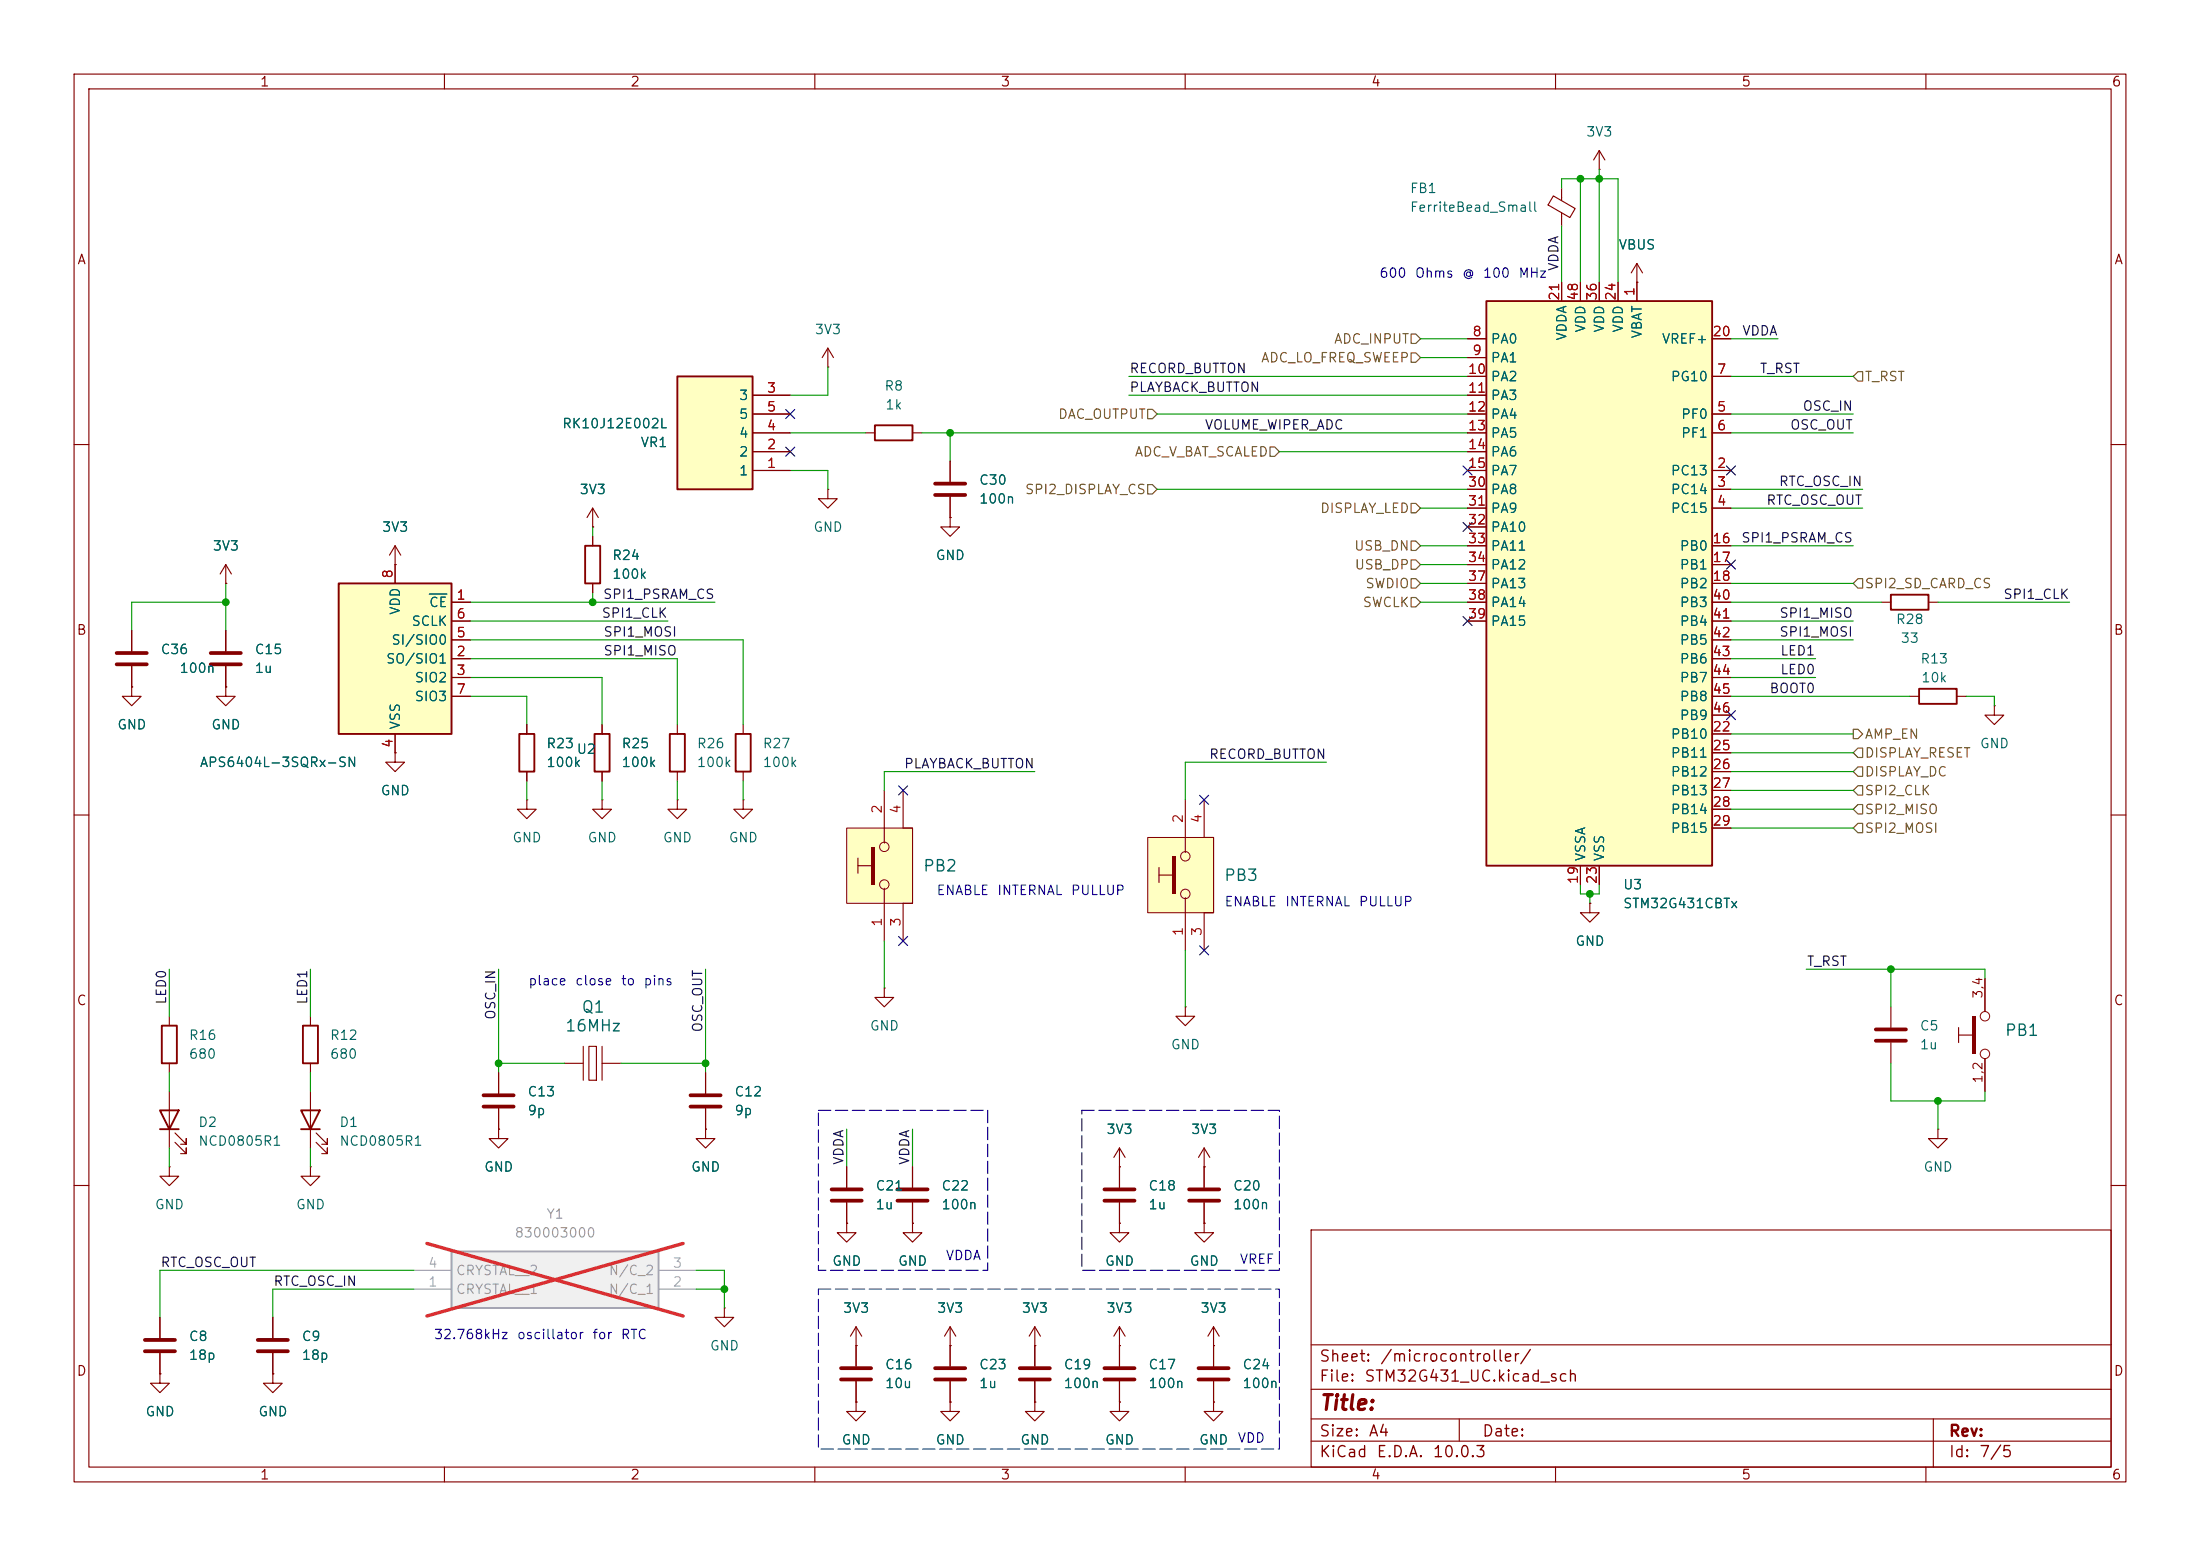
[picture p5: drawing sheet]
<svg xmlns="http://www.w3.org/2000/svg" width="297mm" height="210mm" viewBox="0 0 297 210" stroke-linecap="round" stroke-linejoin="round" font-family="sans-serif">
<g fill="none" stroke="#840000" stroke-width=".15">
<path d="M10 10h277v190h-277zM12 12h273v186h-273zM60 10v2M110 10v2M160 10v2M210 10v2M260 10v2M10 60h2M30.5 78.7h.1M30.5 76.2v2.5M30.5 76.2l-.8 1.3M30.5 76.2l.7 1.3"/>
<path d="M53.3 76.2h.1M53.3 73.7l-.7 1.2M53.3 73.7l.8 1.2M53.3 73.7v2.5M285 60h2M30.5 85.1v2.8M30.5 89.9v2.8M10 110h2M285 110h2M22.9 157.5v1.3h1.2l-1.2 1.2-1.3-1.2h1.3M22.9 157.5h.1M95.2 152.4v1.3h1.3l-1.3 1.2-1.2-1.2h1.2"/>
<path d="M95.2 152.4h.1M95.2 144.8v2.8M95.2 149.6v2.8M10 160h2M97.8 176.5v1.3h1.3l-1.3 1.3-1.3-1.3h1.3M97.8 176.5h.1M114.3 165.1v1.3h1.3l-1.3 1.2-1.3-1.2h1.3M114.3 165.1h.1M177 166h108v32h-108zM285 160h2M60 198v2M110 198v2"/>
<path d="M160 198v2M177 194.5h108M177 191.5h108M177 187.5h108M177 181.5h108M197 191.5v3M210 198v2M260 198v2M261 191.5v6.5"/>
</g>
<path d="M28.4 89.7h4.1M28.4 88.1h4.1M93.2 149.4h4.1M93.2 147.8h4.1" fill="none" stroke="#840000" stroke-width=".51"/>
<path d="M45.7 78.7h15.3v20.4h-15.3z" fill="#ffffc2"/>
<path d="M118.1 57.4h5.1v2h-5.1zM45.7 78.7h15.3v20.4h-15.3zM70.1 99.1h2v5h-2zM21.8 138.4h2.1v5.1h-2.1zM40.9 138.4h2v5.1h-2zM21.6 149.9h2.5l-1.2 2.5zM21.6 152.4h2.5M40.6 149.9h2.6l-1.3 2.5zM40.6 152.4h2.6" fill="none" stroke="#840000" stroke-width=".25"/>
<g fill="none" stroke="#840000" stroke-width=".15">
<path d="M116.8 58.4h1.3M123.2 58.4h1.3M53.3 76.2v2.5M111.8 66v1.3h1.2l-1.2 1.3-1.3-1.3h1.3M111.8 66h.1M30.5 92.7v1.3h1.2l-1.2 1.3-1.3-1.3h1.3M30.5 92.7h.1M53.3 99.1v2.5M61 81.3h2.5M61 88.9h2.5M61 91.4h2.5M61 86.4h2.5"/>
<path d="M61 83.8h2.5M61 94h2.5M71.1 97.8v1.3M53.3 101.6v1.3h1.3l-1.3 1.2-1.2-1.2h1.2M53.3 101.6h.1M71.1 104.1v1.3M81.3 108v1.2h1.2l-1.2 1.3-1.3-1.3h1.3M81.3 108h.1M91.4 108v1.2h1.3l-1.3 1.3-1.2-1.3h1.2M91.4 108h.1M22.9 137.2v1.2M41.9 137.2v1.2"/>
<path d="M160 135.9v1.3h1.3l-1.3 1.2-1.3-1.2h1.3M160 135.9h.1M255.3 135.9v2.8M22.9 143.5v1.3M22.9 147.3v7.6M23.6 154.2l1.5 1.5v-.8v.8h-.7M23.6 152.9l1.5 1.5v-.7v.7h-.7M41.9 157.5v1.3h1.3l-1.3 1.2-1.3-1.2h1.3M41.9 157.5h.1M41.9 143.5v1.3M41.9 147.3v7.6M42.7 154.2l1.5 1.5v-.8v.8h-.8"/>
<path d="M42.7 152.9l1.5 1.5v-.7v.7h-.8M67.3 152.4v1.3h1.3l-1.3 1.2-1.3-1.2h1.3M67.3 152.4h.1M151.1 157.5h.1M151.1 154.9l-.7 1.3M151.1 154.9l.8 1.3M151.1 154.9v5.4M162.6 157.5h.1M162.6 154.9l-.8 1.3M162.6 154.9l.7 1.3M162.6 154.9v5.4M255.3 140.7v2.8"/>
<path d="M21.6 177.8v2.8M36.8 177.8v2.8M128.3 179.1l-.8 1.2M128.3 179.1l.7 1.2M128.3 179.1v5.3M139.7 179.1l-.8 1.2M139.7 179.1l.8 1.2M139.7 179.1v2.5M151.1 165.1v1.3h1.3l-1.3 1.2-1.2-1.2h1.2M151.1 165.1h.1M151.1 162.3v2.8M162.6 165.1v1.3h1.2l-1.2 1.2-1.3-1.2h1.3"/>
<path d="M162.6 165.1h.1M162.6 162.3v2.8M21.6 185.4v1.3h1.3l-1.3 1.3-1.3-1.3h1.3M21.6 185.4h.1M21.6 182.6v2.8M36.8 185.4v1.3h1.3l-1.3 1.3-1.2-1.3h1.2M36.8 185.4h.1M36.8 182.6v2.8M128.3 181.6h.1M128.3 186.4v2.8M139.7 181.6h.1"/>
</g>
<path d="M58 80.2h2.3" fill="none" stroke="#006464" stroke-width=".15"/>
<path d="M253.2 138.9h4.1M253.2 140.5h4.1M149.1 162.1h4.1M149.1 160.5h4.1M160.5 162.1h4.1M160.5 160.5h4.1M19.6 182.4h4M19.6 180.8h4M34.8 182.4h4.1M34.8 180.8h4.1M126.2 186.2h4.1M126.2 184.7h4.1" fill="none" stroke="#840000" stroke-width=".51"/>
<path d="M61 168.9h27.9v7.6h-27.9z" fill="#f0f0f0"/>
<path d="M61 168.9h27.9v7.6h-27.9z" fill="none" stroke="#a1a1a1" stroke-width=".25"/>
<path d="M55.9 174h5.1M55.9 171.5h5.1M88.9 174h5.1M88.9 171.5h5.1" fill="none" stroke="#a1a1a1" stroke-width=".15"/>
<path d="M57.6 167.8l34.6 9.8M92.2 167.8l-34.6 9.8" fill="none" stroke="#e12e31" stroke-width=".46"/>
<path d="M65.3 149.4h4M65.3 147.8h4" fill="none" stroke="#840000" stroke-width=".51"/>
<g fill="none" stroke="#840000" stroke-width=".15">
<path d="M111.8 49.5h.1M111.8 47l-.8 1.3M111.8 47l.7 1.3M111.8 47v2.5M91.4 97.8v1.3M100.3 97.8v1.3M91.4 104.1v1.3M100.3 108v1.2h1.3l-1.3 1.3-1.2-1.3h1.2M100.3 108h.1M100.3 104.1v1.3M214.6 121.9v1.3h1.3l-1.3 1.3-1.2-1.3h1.2M214.6 121.9h.1"/>
<path d="M67.3 144.8v2.8M67.3 149.6v2.8M76.2 143.5h2.5M78.7 141.2v4.6M79.5 141.2h1v4.6h-1zM81.3 141.2v4.6M81.3 143.5h2.5M261.6 152.4v1.3h1.3l-1.3 1.2-1.3-1.2h1.3M261.6 152.4h.1M115.6 179.1l-.8 1.2M115.6 179.1l.7 1.2M115.6 179.1v2.5"/>
<path d="M115.6 181.6h.1M115.6 189.2v1.3h1.2l-1.2 1.3-1.3-1.3h1.3M115.6 189.2h.1M128.3 189.2v1.3h1.2l-1.2 1.3-1.3-1.3h1.3M128.3 189.2h.1"/>
</g>
<path d="M90.4 99.1h2.1v5h-2.1zM99.3 99.1h2v5h-2z" fill="none" stroke="#840000" stroke-width=".25"/>
<path d="M114.3 111.8h8.9v10.1h-8.9z" fill="#ffffc2"/>
<path d="M115.8 116.8h2.1M115.8 115.8v2.1M119.4 119.9v2M121.9 111.8h1.3v10.1h-1.3" fill="none" stroke="#840000" stroke-width=".15"/>
<circle cx="119.4" cy="119.4" r=".63" fill="none" stroke="#840000" stroke-width=".14"/>
<path d="M117.6 114.3h.5v5.1h-.5z" fill="#840000"/>
<circle cx="119.4" cy="114.3" r=".63" fill="none" stroke="#840000" stroke-width=".14"/>
<path d="M119.4 106.7v7.1M121.9 106.7v5.1M119.4 121.9v5.1M121.9 121.9v5.1" fill="none" stroke="#840000" stroke-width=".15"/>
<path d="M114.3 111.8h8.9v10.1h-8.9z" fill="none" stroke="#800000" stroke-width=".14"/>
<path d="M154.9 113h8.9v10.2h-8.9z" fill="#ffffc2"/>
<path d="M156.5 118.1h2M156.5 117.1v2M162.6 113h1.2v10.2h-1.2M160 121.2v2" fill="none" stroke="#840000" stroke-width=".15"/>
<circle cx="160" cy="120.6" r=".63" fill="none" stroke="#840000" stroke-width=".14"/>
<path d="M158.2 115.6h.5v5.1h-.5z" fill="#840000"/>
<circle cx="160" cy="115.6" r=".63" fill="none" stroke="#840000" stroke-width=".14"/>
<path d="M221 38.1h.1M221 35.6l-.8 1.2M221 35.6l.7 1.2M221 35.6v2.5M257.8 94h1.3M264.2 94h1.2M160 108v7.1M162.6 108v5M119.4 133.4v1.2h1.2l-1.2 1.3-1.3-1.3h1.3M119.4 133.4h.1M160 123.2v5.1M162.6 123.2v5.1" fill="none" stroke="#840000" stroke-width=".15"/>
<path d="M154.9 113h8.9v10.2h-8.9z" fill="none" stroke="#800000" stroke-width=".14"/>
<path d="M259.1 93h5.1v2h-5.1z" fill="none" stroke="#840000" stroke-width=".25"/>
<path d="M91.4 50.8h10.2v15.2h-10.2z" fill="#ffffc2"/>
<path d="M91.4 50.8h10.2v15.2h-10.2zM255.3 80.3h5v2h-5z" fill="none" stroke="#840000" stroke-width=".25"/>
<g fill="none" stroke="#840000" stroke-width=".15">
<path d="M209.7 26.4l2.9 1.7-.7 1.3-2.9-1.7zM210.8 25.4v1.7M210.8 28.7v1.8M215.9 22.9h.1M215.9 20.3l-.8 1.3M215.9 20.3l.8 1.3M215.9 20.3v2.6M101.6 53.3h5.1M101.6 58.4h5.1M101.6 55.9h5.1M101.6 63.5h5.1M101.6 61h5.1"/>
<path d="M254 81.3h1.3M260.3 81.3h1.3M151.1 179.1l-.7 1.2M151.1 179.1l.8 1.2M151.1 179.1v5.3M151.1 181.6h.1M151.1 186.4v2.8"/>
</g>
<path d="M149.1 186.2h4.1M149.1 184.7h4.1" fill="none" stroke="#840000" stroke-width=".51"/>
<path d="M200.7 40.6h30.4v76.2h-30.4z" fill="#ffffc2"/>
<path d="M200.7 40.6h30.4v76.2h-30.4z" fill="none" stroke="#840000" stroke-width=".25"/>
<g fill="none" stroke="#840000" stroke-width=".15">
<path d="M210.8 38.1v2.5M213.4 38.1v2.5M215.9 38.1v2.5M218.4 38.1v2.5M221 38.1v2.5M198.1 55.9h2.6M198.1 58.4h2.6M198.1 50.8h2.6M198.1 45.7h2.6M198.1 48.3h2.6M198.1 53.3h2.6M231.1 55.9h2.6"/>
<path d="M231.1 58.4h2.6M231.1 50.8h2.6M231.1 45.7h2.6M198.1 63.5h2.6M198.1 66h2.6M198.1 68.6h2.6M198.1 61h2.6M198.1 73.7h2.6M198.1 76.2h2.6M198.1 78.7h2.6M198.1 71.1h2.6M231.1 63.5h2.6"/>
<path d="M231.1 66h2.6M231.1 68.6h2.6M231.1 73.7h2.6M231.1 76.2h2.6M231.1 78.7h2.6M198.1 81.3h2.6M198.1 83.8h2.6M231.1 99.1h2.6M231.1 81.3h2.6M231.1 83.8h2.6M231.1 86.4h2.6M231.1 88.9h2.6"/>
<path d="M231.1 91.4h2.6M231.1 94h2.6M231.1 96.5h2.6M213.4 116.8v2.6M215.9 116.8v2.6M231.1 101.6h2.6M231.1 104.1h2.6M231.1 106.7h2.6M231.1 109.2h2.6M231.1 111.8h2.6M264.4 139.7h2M264.4 138.7v2"/>
</g>
<circle cx="268" cy="142.2" r=".63" fill="none" stroke="#840000" stroke-width=".14"/>
<path d="M266.2 137.2h.5v5h-.5z" fill="#840000"/>
<circle cx="268" cy="137.2" r=".63" fill="none" stroke="#840000" stroke-width=".14"/>
<g fill="none" stroke="#840000" stroke-width=".15">
<path d="M210.8 38.1v2.5M213.4 38.1v2.5M215.9 38.1v2.5M218.4 38.1v2.5M221 38.1h.1M221 38.1v2.5M101.6 53.3h5.1M101.6 58.4h5.1M101.6 55.9h5.1M198.1 53.3h2.6M198.1 58.4h2.6M198.1 55.9h2.6"/>
<path d="M198.1 50.8h2.6M198.1 45.7h2.6M198.1 48.3h2.6M231.1 58.4h2.6M231.1 55.9h2.6M231.1 50.8h2.6M231.1 45.7h2.6M30.5 78.7h.1M53.3 76.2h.1M53.3 76.2v2.5M80 71.1h.1M80 68.6l-.8 1.3"/>
<path d="M80 68.6l.8 1.3M80 68.6v2.5M80 72.4v1.3M80 78.7v1.3M101.6 63.5h5.1M101.6 61h5.1M128.3 69.9v1.2h1.2l-1.2 1.3-1.3-1.3h1.3M128.3 69.9h.1M128.3 62.2v2.8M128.3 67.1v2.8M198.1 63.5h2.6M198.1 61h2.6"/>
<path d="M198.1 66h2.6M198.1 68.6h2.6M198.1 73.7h2.6M198.1 76.2h2.6M198.1 78.7h2.6M198.1 71.1h2.6M231.1 63.5h2.6M231.1 66h2.6M231.1 68.6h2.6M231.1 73.7h2.6M231.1 76.2h2.6M231.1 78.7h2.6"/>
<path d="M17.8 92.7v1.3h1.2l-1.2 1.3-1.3-1.3h1.3M17.8 92.7h.1M17.8 85.1v2.8M17.8 89.9v2.8M30.5 92.7h.1M30.5 85.1v2.8M30.5 89.9v2.8M53.3 99.1v2.5M61 81.3h2.5M61 88.9h2.5M61 91.4h2.5M61 86.4h2.5"/>
<path d="M61 83.8h2.5M61 94h2.5M71.1 97.8v1.3M81.3 97.8v1.3M198.1 81.3h2.6M198.1 83.8h2.6M231.1 81.3h2.6M231.1 88.9h2.6M231.1 91.4h2.6M231.1 86.4h2.6M231.1 83.8h2.6M231.1 94h2.6"/>
<path d="M231.1 99.1h2.6M231.1 96.5h2.6M269.2 95.3v1.2h1.3l-1.3 1.3-1.2-1.3h1.2M269.2 95.3h.1M53.3 101.6h.1M71.1 108v1.2h1.3l-1.3 1.3-1.3-1.3h1.3M71.1 108h.1M71.1 104.1v1.3M81.3 104.1v1.3M213.4 116.8v2.6M215.9 116.8v2.6M231.1 101.6h2.6"/>
<path d="M231.1 104.1h2.6M231.1 106.7h2.6M231.1 109.2h2.6M231.1 111.8h2.6M214.6 121.9h.1M268 132.1v4.4M67.3 152.4h.1M67.3 144.8v2.8M67.3 149.6v2.8M95.2 152.4h.1M95.2 144.8v2.8M95.2 149.6v2.8"/>
<path d="M114.3 157.5v2.8M123.2 157.5v2.8M151.1 157.5h.1M151.1 157.5v2.8M162.6 157.5h.1M162.6 157.5v2.8M268 142.9v4.4M21.6 177.8v2.8M36.8 177.8v2.8M114.3 165.1h.1M114.3 162.3v2.8M123.2 165.1v1.3h1.3l-1.3 1.2-1.3-1.2h1.3"/>
<path d="M123.2 165.1h.1M123.2 162.3v2.8M151.1 165.1h.1M151.1 162.3v2.8M162.6 165.1h.1M162.6 162.3v2.8M163.8 179.1l-.7 1.2M163.8 179.1l.8 1.2M163.8 179.1v5.3M21.6 185.4h.1M21.6 182.6v2.8M36.8 185.4h.1"/>
<path d="M36.8 182.6v2.8M115.6 181.6h.1M115.6 189.2h.1M115.6 181.6v2.8M115.6 186.4v2.8M128.3 181.6h.1M128.3 189.2h.1M128.3 181.6v2.8M128.3 186.4v2.8M139.7 189.2v1.3h1.3l-1.3 1.3-1.3-1.3h1.3M139.7 189.2h.1M139.7 181.6h.1"/>
<path d="M139.7 181.6v2.8M139.7 186.4v2.8M151.1 189.2v1.3h1.3l-1.3 1.3-1.2-1.3h1.2M151.1 189.2h.1M151.1 181.6h.1M151.1 181.6v2.8M151.1 186.4v2.8M163.8 181.6h.1M163.8 189.2v1.3h1.3l-1.3 1.3-1.2-1.3h1.2M163.8 189.2h.1M163.8 186.4v2.8"/>
</g>
<g fill="none" stroke="#840000" stroke-width=".51">
<path d="M126.2 66.8h4.1M126.2 65.3h4.1M15.7 89.7h4.1M15.7 88.1h4.1M112.3 162.1h4M112.3 160.5h4M121.2 162.1h4M121.2 160.5h4M113.5 186.2h4.1M113.5 184.7h4.1M137.7 186.2h4M137.7 184.7h4"/>
<path d="M161.8 186.2h4.1M161.8 184.7h4.1"/>
</g>
<path d="M79 73.7h2v5h-2zM80.3 99.1h2v5h-2z" fill="none" stroke="#840000" stroke-width=".25"/>
<g fill="none" stroke="#725600" stroke-width=".15">
<path d="M154.9 55.2h.7l.6 .7-.6 .6h-.7zM190.5 45.1h.6l.7 .6-.7 .7h-.6zM190.5 47.6h.6l.7 .7-.7 .6h-.6zM250.2 50.8l.6-.6h.7v1.2h-.7zM154.9 65.4h.7l.6 .6-.6 .7h-.7zM171.4 60.3h.7l.6 .7-.6 .6h-.7zM190.5 73h.6l.7 .7-.7 .6h-.6zM190.5 67.9h.6l.7 .7-.7 .6h-.6zM190.5 78.1h.6l.7 .6-.7 .7h-.6zM190.5 75.6h.6l.7 .6-.7 .6h-.6zM250.8 78.1h.7v1.3h-.7l-.6-.7zM190.5 80.6h.6l.7 .7-.7 .6h-.6z"/>
<path d="M250.2 98.4h.6l.7 .7-.7 .6h-.6zM250.2 111.8l.6-.7h.7v1.3h-.7zM250.2 106.7l.6-.7h.7v1.3h-.7zM250.8 101h.7v1.2h-.7l-.6-.6zM250.8 103.5h.7v1.3h-.7l-.6-.7zM250.8 108.6h.7v1.3h-.7l-.6-.7z"/>
</g>
<g fill="none" stroke="#009600" stroke-width=".15">
<path d="M210.8 25.4v-1.3h7.6v14M210.8 30.5v7.6M213.4 24.1v14M215.9 22.9v15.2M106.7 58.4h10.1M111.8 49.5v3.8h-5.1M124.5 58.4h73.6M128.3 58.4v3.8M152.4 53.3h45.7M152.4 50.8h45.7M156.2 55.9h41.9M191.8 45.7h6.3"/>
<path d="M191.8 48.3h6.3M233.7 58.4h16.5M233.7 45.7h6.3M233.7 50.8h16.5M233.7 55.9h16.5M30.5 78.7v6.4M80 71.1v1.3M106.7 63.5h5.1v2.5M156.2 66h41.9M172.7 61h25.4M191.8 78.7h6.3M191.8 68.6h6.3"/>
<path d="M191.8 76.2h6.3M191.8 73.7h6.3M233.7 78.7h16.5M233.7 66h17.8M233.7 68.6h17.8M233.7 73.7h16.5M30.5 81.3h-12.7v3.8M63.5 81.3h33M63.5 91.4h17.8v6.4M63.5 86.4h36.8v11.4M63.5 83.8h26.7M63.5 88.9h27.9v8.9"/>
<path d="M63.5 94h7.6v3.8M80 80v1.3M191.8 81.3h6.3M233.7 81.3h20.3M233.7 86.4h16.5M233.7 83.8h16.5M233.7 91.4h11.4M233.7 88.9h11.4M233.7 94h24.1M233.7 99.1h16.5M261.6 81.3h17.8M265.4 94h3.8v1.3"/>
<path d="M71.1 105.4v2.6M81.3 105.4v2.6M91.4 105.4v2.6M100.3 105.4v2.6M139.7 104.1h-20.3v2.6M179.1 102.9h-19.1v5.1M213.4 119.4v1.3h2.5v-1.3M233.7 104.1h16.5M233.7 101.6h16.5M233.7 111.8h16.5M233.7 109.2h16.5M233.7 106.7h16.5"/>
<path d="M22.9 130.8v6.4M41.9 130.8v6.4M67.3 130.8v14M95.2 130.8v14M119.4 127v6.4M160 128.3v7.6M214.6 120.7v1.2M243.8 130.8h24.2v1.3M255.3 130.8v5.1M22.9 144.8v2.5M22.9 154.9v2.6M41.9 144.8v2.5"/>
<path d="M41.9 154.9v2.6M67.3 143.5h8.9M83.8 143.5h11.4M114.3 152.4v5.1M123.2 152.4v5.1M255.3 143.5v5.1h12.7v-1.3M261.6 148.6v3.8M55.9 171.5h-34.3v6.3M55.9 174h-19.1v3.8M94 171.5h3.8v5M94 174h3.8"/>
</g>
<g fill="none" stroke="#000084" stroke-width=".15">
<path d="M106.1 55.3l1.2 1.2M107.3 55.3l-1.2 1.2M106.1 60.4l1.2 1.2M107.3 60.4l-1.2 1.2M197.5 62.9l1.2 1.2M197.5 70.5l1.2 1.2M198.7 62.9l-1.2 1.2M198.7 70.5l-1.2 1.2M233.1 62.9l1.2 1.2M233.1 75.6l1.2 1.2M234.3 62.9l-1.2 1.2M234.3 75.6l-1.2 1.2"/>
<path d="M197.5 83.2l1.2 1.2M198.7 83.2l-1.2 1.2M233.1 95.9l1.2 1.2M234.3 95.9l-1.2 1.2M121.3 106.1l1.2 1.2M122.5 106.1l-1.2 1.2M162 107.3l1.2 1.3M163.2 107.3l-1.2 1.3M121.3 126.4l1.2 1.2M122.5 126.4l-1.2 1.2M162 127.7l1.2 1.2M163.2 127.7l-1.2 1.2"/>
</g>
<path d="M110.5 149.9h22.8v21.6h-22.8zM146 149.9h26.7v21.6h-26.7zM110.5 174h62.2v21.6h-62.2z" fill="none" stroke="#0000c2" stroke-width=".15" stroke-dasharray="1.7 .6"/>
<path d="M58 80.2h2.3" fill="none" stroke="#006464" stroke-width=".15"/>
<g fill="#009600" stroke="#009600" stroke-width=".14">
<circle cx="97.8" cy="174" r=".46"/>
<circle cx="67.3" cy="143.5" r=".46"/>
<circle cx="95.2" cy="143.5" r=".46"/>
<circle cx="128.3" cy="58.4" r=".46"/>
<circle cx="80" cy="81.3" r=".46"/>
<circle cx="30.5" cy="81.3" r=".46"/>
<circle cx="255.3" cy="130.8" r=".46"/>
<circle cx="261.6" cy="148.6" r=".46"/>
<circle cx="214.6" cy="120.7" r=".46"/>
<circle cx="215.9" cy="24.1" r=".46"/>
<circle cx="213.4" cy="24.1" r=".46"/>
</g>
<text font-size="2" fill="#840000" x="178" y="190.8">Title:</text>
<g font-size="1.5" fill="#006464">
<text x="124.5" y="118">PB2</text>
<text x="165.2" y="119.3">PB3</text>
<text x="78.4" y="137.1">Q1</text>
<text x="76.2" y="139.6">16MHz</text>
<text x="270.6" y="140.2">PB1</text>
</g>
<g font-size="1.5" fill="#840000">
<text x="178" y="184.2">Sheet:</text>
<text x="186.2" y="184.2">/microcontroller/</text>
<text x="178" y="186.9">File:</text>
<text x="184.1" y="186.9">STM32G431_UC.kicad_sch</text>
<text x="178" y="197.1">KiCad</text>
<text x="178" y="194.3">Size:</text>
<text x="184.7" y="194.3">A4</text>
<text x="185.7" y="197.1">E.D.A.</text>
<text x="193.3" y="197.1">10.0.3</text>
<text x="200" y="194.3">Date:</text>
<text x="263" y="194.3">Rev:</text>
<text x="263" y="197.1">Id:</text>
<text x="267.1" y="197.1">7/5</text>
</g>
<g font-size="1.3" fill="#840000">
<text x="35" y="12">1</text>
<text x="85" y="12">2</text>
<text x="135" y="12">3</text>
<text x="185" y="12">4</text>
<text x="235" y="12">5</text>
<text x="285" y="12">6</text>
<text x="10.3" y="36">A</text>
<text x="285.3" y="36">A</text>
<text x="10.3" y="86">B</text>
<text x="285.3" y="86">B</text>
<text x="10.3" y="136">C</text>
<text x="285.3" y="136">C</text>
<text x="10.3" y="186">D</text>
<text x="285.3" y="186">D</text>
<text x="35" y="200">1</text>
<text x="85" y="200">2</text>
<text x="135" y="200">3</text>
<text x="185" y="200">4</text>
<text x="235" y="200">5</text>
<text x="285" y="200">6</text>
</g>
<g font-size="1.3" fill="#006464">
<text x="214" y="18.8">3V3</text>
<text x="190.3" y="26.4">FB1</text>
<text x="190.3" y="28.9">FerriteBead_Small</text>
<text x="218.4" y="34">VBUS</text>
<text x="109.9" y="45.4">3V3</text>
<text x="201.2" y="46.7">PA0</text>
<text x="211.8" y="46.1" transform="rotate(-90 211.8 46.1)">VDDA</text>
<text x="214.3" y="45" transform="rotate(-90 214.3 45)">VDD</text>
<text x="216.9" y="45" transform="rotate(-90 216.9 45)">VDD</text>
<text x="219.4" y="45" transform="rotate(-90 219.4 45)">VDD</text>
<text x="222" y="45.8" transform="rotate(-90 222 45.8)">VBAT</text>
<text x="224.3" y="46.7">VREF+</text>
<text x="119.3" y="53">R8</text>
<text x="201.2" y="49.2">PA1</text>
<text x="201.2" y="51.8">PA2</text>
<text x="225.5" y="51.8">PG10</text>
<text x="75.8" y="58.1">RK10J12E002L</text>
<text x="99.7" y="54.3">3</text>
<text x="99.7" y="59.4">4</text>
<text x="99.7" y="56.9">5</text>
<text x="119.4" y="55.6">1k</text>
<text x="201.2" y="54.3">PA3</text>
<text x="201.2" y="56.9">PA4</text>
<text x="201.2" y="59.4">PA5</text>
<text x="226.9" y="56.9">PF0</text>
<text x="226.9" y="59.4">PF1</text>
<text x="86.4" y="60.7">VR1</text>
<text x="99.7" y="64.5">1</text>
<text x="99.7" y="61.9">2</text>
<text x="132.1" y="65.7">C30</text>
<text x="201.2" y="61.9">PA6</text>
<text x="201.2" y="64.5">PA7</text>
<text x="225.5" y="64.5">PC13</text>
<text x="78.2" y="67">3V3</text>
<text x="132.1" y="68.3">100n</text>
<text x="201.2" y="67">PA8</text>
<text x="201.2" y="69.6">PA9</text>
<text x="225.5" y="67">PC14</text>
<text x="225.5" y="69.6">PC15</text>
<text x="28.6" y="74.6">3V3</text>
<text x="51.5" y="72.1">3V3</text>
<text x="82.6" y="75.9">R24</text>
<text x="109.7" y="72.1">GND</text>
<text x="126.2" y="75.9">GND</text>
<text x="201.2" y="72.1">PA10</text>
<text x="201.2" y="74.6">PA11</text>
<text x="201.2" y="77.2">PA12</text>
<text x="226.7" y="74.6">PB0</text>
<text x="226.7" y="77.2">PB1</text>
<text x="54.3" y="83.1" transform="rotate(-90 54.3 83.1)">VDD</text>
<text x="57.8" y="82.3">CE</text>
<text x="82.6" y="78.4">100k</text>
<text x="201.2" y="79.7">PA13</text>
<text x="201.2" y="82.3">PA14</text>
<text x="226.7" y="79.7">PB2</text>
<text x="226.7" y="82.3">PB3</text>
<text x="21.6" y="88.6">C36</text>
<text x="34.3" y="88.6">C15</text>
<text x="52" y="89.9">SO/SIO1</text>
<text x="52.7" y="87.3">SI/SIO0</text>
<text x="55.5" y="84.8">SCLK</text>
<text x="201.2" y="84.8">PA15</text>
<text x="226.7" y="84.8">PB4</text>
<text x="226.7" y="87.3">PB5</text>
<text x="226.7" y="89.9">PB6</text>
<text x="255.9" y="84.5">R28</text>
<text x="256.5" y="87.1">33</text>
<text x="259.2" y="89.9">R13</text>
<text x="24.1" y="91.1">100n</text>
<text x="34.3" y="91.1">1u</text>
<text x="55.9" y="92.4">SIO2</text>
<text x="55.9" y="95">SIO3</text>
<text x="226.7" y="92.4">PB7</text>
<text x="226.7" y="95">PB8</text>
<text x="259.3" y="92.4">10k</text>
<text x="15.7" y="98.8">GND</text>
<text x="28.4" y="98.8">GND</text>
<text x="54.3" y="98.6" transform="rotate(-90 54.3 98.6)">VSS</text>
<text x="73.7" y="101.3">R23</text>
<text x="83.8" y="101.3">R25</text>
<text x="94" y="101.3">R26</text>
<text x="102.9" y="101.3">R27</text>
<text x="225.5" y="100">PB10</text>
<text x="226.7" y="97.5">PB9</text>
<text x="267.2" y="101.3">GND</text>
<text x="26.9" y="103.8">APS6404L-3SQRx-SN</text>
<text x="51.3" y="107.7">GND</text>
<text x="73.7" y="103.8">100k</text>
<text x="77.8" y="102.1">U2</text>
<text x="83.8" y="103.8">100k</text>
<text x="94" y="103.8">100k</text>
<text x="102.9" y="103.8">100k</text>
<text x="225.5" y="102.6">PB11</text>
<text x="225.5" y="105.1">PB12</text>
<text x="225.5" y="107.7">PB13</text>
<text x="225.5" y="110.2">PB14</text>
<text x="225.5" y="112.7">PB15</text>
<text x="69.1" y="114">GND</text>
<text x="79.2" y="114">GND</text>
<text x="89.4" y="114">GND</text>
<text x="98.3" y="114">GND</text>
<text x="214.3" y="116.3" transform="rotate(-90 214.3 116.3)">VSSA</text>
<text x="216.9" y="116.3" transform="rotate(-90 216.9 116.3)">VSS</text>
<text x="219" y="122.9">STM32G431CBTx</text>
<text x="219" y="120.4">U3</text>
<text x="212.6" y="128">GND</text>
<text x="25.4" y="143.2">680</text>
<text x="25.4" y="140.7">R16</text>
<text x="44.5" y="143.2">680</text>
<text x="44.5" y="140.7">R12</text>
<text x="117.3" y="139.4">GND</text>
<text x="158" y="141.9">GND</text>
<text x="259.1" y="139.4">C5</text>
<text x="259.1" y="141.9">1u</text>
<text x="71.1" y="148.3">C13</text>
<text x="99.1" y="148.3">C12</text>
<text x="26.7" y="152.4">D2</text>
<text x="26.7" y="155">NCD0805R1</text>
<text x="45.7" y="152.4">D1</text>
<text x="45.7" y="155">NCD0805R1</text>
<text x="71.1" y="150.8">9p</text>
<text x="99.1" y="150.8">9p</text>
<text x="149.3" y="153.4">3V3</text>
<text x="160.7" y="153.4">3V3</text>
<text x="65.3" y="158.5">GND</text>
<text x="93.2" y="158.5">GND</text>
<text x="118.1" y="161">C21</text>
<text x="127" y="161">C22</text>
<text x="154.9" y="161">C18</text>
<text x="166.4" y="161">C20</text>
<text x="259.6" y="158.5">GND</text>
<text x="20.8" y="163.5">GND</text>
<text x="39.9" y="163.5">GND</text>
<text x="118.1" y="163.5">1u</text>
<text x="127" y="163.5">100n</text>
<text x="154.9" y="163.5">1u</text>
<text x="166.4" y="163.5">100n</text>
<text x="112.3" y="171.2">GND</text>
<text x="121.2" y="171.2">GND</text>
<text x="149.1" y="171.2">GND</text>
<text x="160.5" y="171.2">GND</text>
<text x="113.7" y="177.5">3V3</text>
<text x="126.4" y="177.5">3V3</text>
<text x="137.8" y="177.5">3V3</text>
<text x="149.3" y="177.5">3V3</text>
<text x="162" y="177.5">3V3</text>
<text x="25.4" y="181.3">C8</text>
<text x="25.4" y="183.9">18p</text>
<text x="40.6" y="181.3">C9</text>
<text x="40.6" y="183.9">18p</text>
<text x="95.8" y="182.6">GND</text>
<text x="119.4" y="185.1">C16</text>
<text x="132.1" y="185.1">C23</text>
<text x="143.5" y="185.1">C19</text>
<text x="154.9" y="185.1">C17</text>
<text x="167.6" y="185.1">C24</text>
<text x="19.6" y="191.5">GND</text>
<text x="34.8" y="191.5">GND</text>
<text x="119.4" y="187.7">10u</text>
<text x="132.1" y="187.7">1u</text>
<text x="143.5" y="187.7">100n</text>
<text x="154.9" y="187.7">100n</text>
<text x="167.6" y="187.7">100n</text>
<text x="113.5" y="195.3">GND</text>
<text x="126.2" y="195.3">GND</text>
<text x="137.7" y="195.3">GND</text>
<text x="149.1" y="195.3">GND</text>
<text x="161.8" y="195.3">GND</text>
</g>
<g font-size="1.3" fill="#0000c2">
<text x="186.1" y="37.8">600</text>
<text x="190.9" y="37.8">Ohms</text>
<text x="197.3" y="37.8">@</text>
<text x="200.1" y="37.8">100</text>
<text x="204.9" y="37.8">MHz</text>
<text x="126.3" y="121.1">ENABLE</text>
<text x="134.5" y="121.1">INTERNAL</text>
<text x="144.5" y="121.1">PULLUP</text>
<text x="165.2" y="122.6">ENABLE</text>
<text x="173.4" y="122.6">INTERNAL</text>
<text x="183.3" y="122.6">PULLUP</text>
<text x="71.2" y="133.3">place</text>
<text x="77.5" y="133.3">close</text>
<text x="83.7" y="133.3">to</text>
<text x="86.8" y="133.3">pins</text>
<text x="127.6" y="170.4">VDDA</text>
<text x="167.3" y="170.9">VREF</text>
<text x="58.5" y="181.1">32.768kHz</text>
<text x="69.7" y="181.1">oscillator</text>
<text x="79.9" y="181.1">for</text>
<text x="83.7" y="181.1">RTC</text>
<text x="167" y="195">VDD</text>
</g>
<g font-size="1.3" fill="#0f0f0f">
<text x="210.7" y="36.7" transform="rotate(-90 210.7 36.7)">VDDA</text>
<text x="235.1" y="45.6">VDDA</text>
<text x="152.4" y="50.7">RECORD_BUTTON</text>
<text x="152.4" y="53.2">PLAYBACK_BUTTON</text>
<text x="237.5" y="50.7">T_RST</text>
<text x="162.6" y="58.3">VOLUME_WIPER_ADC</text>
<text x="241.6" y="58.3">OSC_OUT</text>
<text x="243.3" y="55.8">OSC_IN</text>
<text x="240.1" y="65.9">RTC_OSC_IN</text>
<text x="238.4" y="68.5">RTC_OSC_OUT</text>
<text x="235" y="73.5">SPI1_PSRAM_CS</text>
<text x="81.1" y="83.7">SPI1_CLK</text>
<text x="81.3" y="81.2">SPI1_PSRAM_CS</text>
<text x="240.1" y="83.7">SPI1_MISO</text>
<text x="270.4" y="81.2">SPI1_CLK</text>
<text x="81.4" y="88.8">SPI1_MISO</text>
<text x="81.4" y="86.2">SPI1_MOSI</text>
<text x="240.1" y="86.2">SPI1_MOSI</text>
<text x="240.3" y="88.8">LED1</text>
<text x="238.8" y="93.9">BOOT0</text>
<text x="240.3" y="91.3">LED0</text>
<text x="122" y="104">PLAYBACK_BUTTON</text>
<text x="163.1" y="102.7">RECORD_BUTTON</text>
<text x="243.8" y="130.7">T_RST</text>
<text x="22.7" y="135.7" transform="rotate(-90 22.7 135.7)">LED0</text>
<text x="41.8" y="135.7" transform="rotate(-90 41.8 135.7)">LED1</text>
<text x="67.2" y="137.7" transform="rotate(-90 67.2 137.7)">OSC_IN</text>
<text x="95.1" y="139.4" transform="rotate(-90 95.1 139.4)">OSC_OUT</text>
<text x="114.2" y="157.3" transform="rotate(-90 114.2 157.3)">VDDA</text>
<text x="123.1" y="157.3" transform="rotate(-90 123.1 157.3)">VDDA</text>
<text x="21.6" y="171.3">RTC_OSC_OUT</text>
<text x="36.8" y="173.9">RTC_OSC_IN</text>
</g>
<g font-size="1.3" fill="#a90000">
<text x="210.8" y="40.7" transform="rotate(-90 210.8 40.7)">21</text>
<text x="213.3" y="40.7" transform="rotate(-90 213.3 40.7)">48</text>
<text x="215.9" y="40.7" transform="rotate(-90 215.9 40.7)">36</text>
<text x="218.4" y="40.7" transform="rotate(-90 218.4 40.7)">24</text>
<text x="221" y="40.1" transform="rotate(-90 221 40.1)">1</text>
<text x="198.7" y="45.7">8</text>
<text x="231.1" y="45.7">20</text>
<text x="103.4" y="53.3">3</text>
<text x="198.1" y="50.8">10</text>
<text x="198.1" y="53.3">11</text>
<text x="198.7" y="48.2">9</text>
<text x="231.7" y="50.8">7</text>
<text x="103.4" y="58.4">4</text>
<text x="103.4" y="55.9">5</text>
<text x="198.1" y="55.9">12</text>
<text x="198.1" y="58.4">13</text>
<text x="231.7" y="55.9">5</text>
<text x="231.7" y="58.4">6</text>
<text x="103.4" y="63.5">1</text>
<text x="103.4" y="60.9">2</text>
<text x="198.1" y="60.9">14</text>
<text x="198.1" y="63.5">15</text>
<text x="231.7" y="63.5">2</text>
<text x="198.1" y="66">30</text>
<text x="198.1" y="68.6">31</text>
<text x="198.1" y="71.1">32</text>
<text x="231.7" y="66">3</text>
<text x="231.7" y="68.6">4</text>
<text x="198.1" y="73.6">33</text>
<text x="198.1" y="76.2">34</text>
<text x="231.1" y="73.6">16</text>
<text x="231.1" y="76.2">17</text>
<text x="53.3" y="78.2" transform="rotate(-90 53.3 78.2)">8</text>
<text x="61.5" y="81.3">1</text>
<text x="61.5" y="83.8">6</text>
<text x="198.1" y="78.7">37</text>
<text x="198.1" y="81.3">38</text>
<text x="198.1" y="83.8">39</text>
<text x="231.1" y="78.7">18</text>
<text x="231.1" y="81.3">40</text>
<text x="231.1" y="83.8">41</text>
<text x="61.5" y="88.9">2</text>
<text x="61.5" y="86.3">5</text>
<text x="231.1" y="86.3">42</text>
<text x="231.1" y="88.9">43</text>
<text x="61.5" y="91.4">3</text>
<text x="61.5" y="94">7</text>
<text x="231.1" y="91.4">44</text>
<text x="231.1" y="94">45</text>
<text x="53.3" y="101" transform="rotate(-90 53.3 101)">4</text>
<text x="231.1" y="99">22</text>
<text x="231.1" y="101.6">25</text>
<text x="231.1" y="96.5">46</text>
<text x="231.1" y="104.1">26</text>
<text x="231.1" y="106.7">27</text>
<text x="119.4" y="109.9" transform="rotate(-90 119.4 109.9)">2</text>
<text x="121.9" y="109.9" transform="rotate(-90 121.9 109.9)">4</text>
<text x="160" y="111.2" transform="rotate(-90 160 111.2)">2</text>
<text x="162.5" y="111.2" transform="rotate(-90 162.5 111.2)">4</text>
<text x="231.1" y="109.2">28</text>
<text x="231.1" y="111.7">29</text>
<text x="213.3" y="119.4" transform="rotate(-90 213.3 119.4)">19</text>
<text x="215.9" y="119.4" transform="rotate(-90 215.9 119.4)">23</text>
<text x="119.4" y="125.2" transform="rotate(-90 119.4 125.2)">1</text>
<text x="121.9" y="125.2" transform="rotate(-90 121.9 125.2)">3</text>
<text x="160" y="126.4" transform="rotate(-90 160 126.4)">1</text>
<text x="162.5" y="126.4" transform="rotate(-90 162.5 126.4)">3</text>
</g>
<g font-size="1.3" fill="#725600">
<text x="180" y="46.7">ADC_INPUT</text>
<text x="170.1" y="49.2">ADC_LO_FREQ_SWEEP</text>
<text x="251.7" y="51.8">T_RST</text>
<text x="142.8" y="56.9">DAC_OUTPUT</text>
<text x="153.1" y="61.9">ADC_V_BAT_SCALED</text>
<text x="138.3" y="67">SPI2_DISPLAY_CS</text>
<text x="178.1" y="69.6">DISPLAY_LED</text>
<text x="182.7" y="74.6">USB_DN</text>
<text x="182.8" y="77.2">USB_DP</text>
<text x="183.9" y="82.3">SWCLK</text>
<text x="184.2" y="79.7">SWDIO</text>
<text x="251.7" y="79.7">SPI2_SD_CARD_CS</text>
<text x="251.7" y="100">AMP_EN</text>
<text x="251.7" y="102.6">DISPLAY_RESET</text>
<text x="251.7" y="105.1">DISPLAY_DC</text>
<text x="251.7" y="107.7">SPI2_CLK</text>
<text x="251.7" y="110.2">SPI2_MISO</text>
<text x="251.7" y="112.7">SPI2_MOSI</text>
</g>
<g font-size="1.3" fill="#989898">
<text x="69.4" y="167.3">830003000</text>
<text x="73.7" y="164.8">Y1</text>
<text x="61.5" y="172.4">CRYSTAL__2</text>
<text x="82.1" y="172.4">N/C_2</text>
<text x="61.5" y="175">CRYSTAL__1</text>
<text x="82.1" y="175">N/C_1</text>
</g>
<g font-size="1.3" fill="#aaa">
<text x="57.7" y="174">1</text>
<text x="57.7" y="171.4">4</text>
<text x="90.7" y="174">2</text>
<text x="90.7" y="171.4">3</text>
</g>
<g font-size="1.2" fill="#840000">
<text x="267.9" y="134.9" transform="rotate(-90 267.9 134.9)">3,4</text>
<text x="267.9" y="146.3" transform="rotate(-90 267.9 146.3)">1,2</text>
</g>
</svg>
